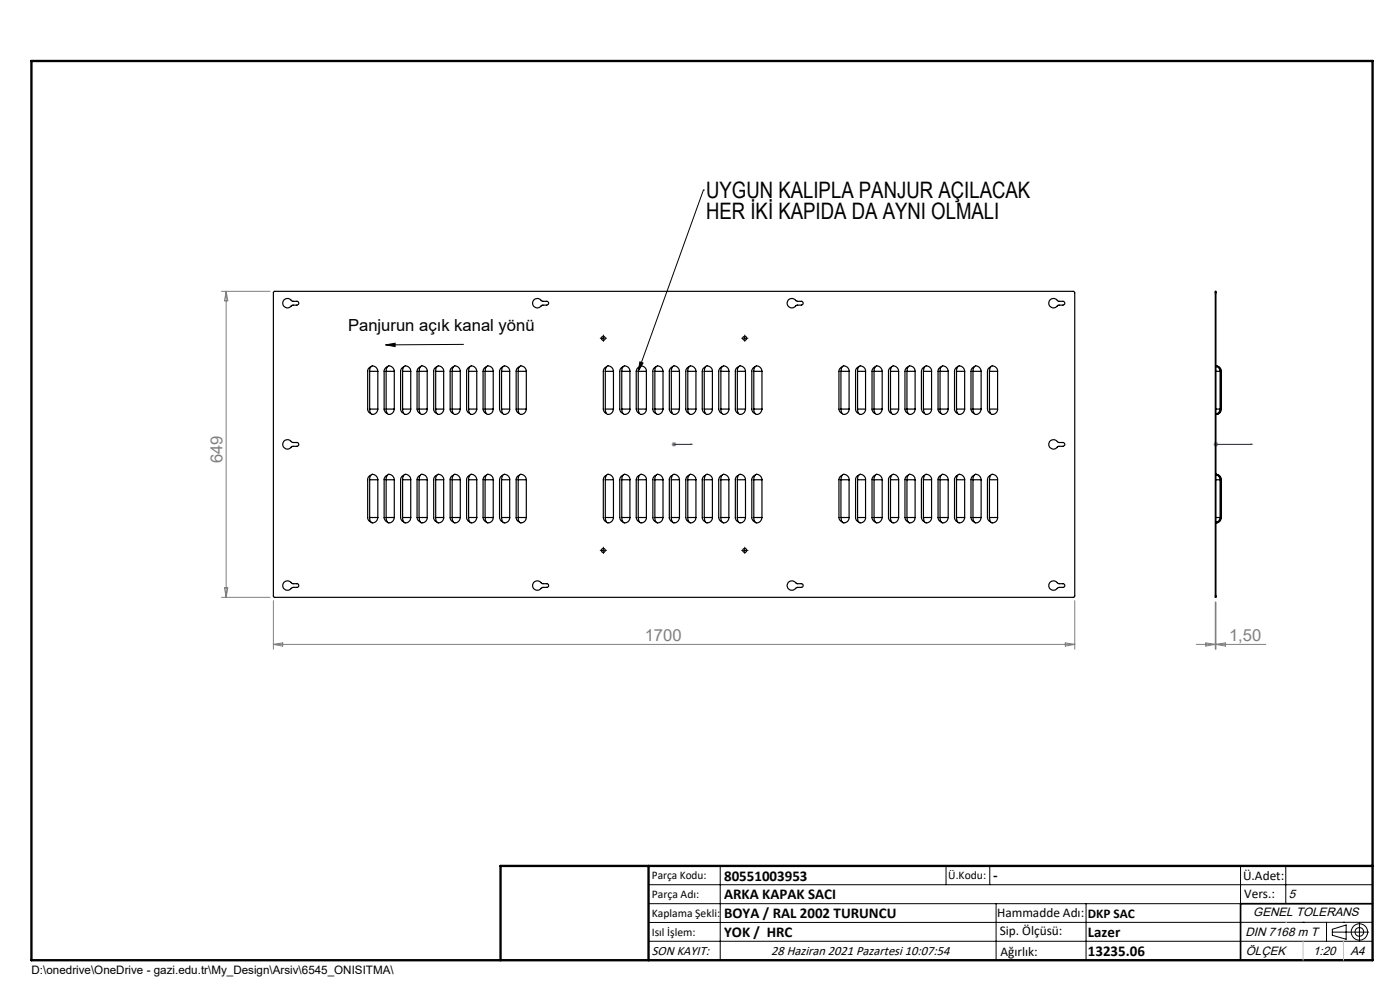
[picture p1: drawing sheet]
<svg xmlns="http://www.w3.org/2000/svg" width="297mm" height="210mm" viewBox="0 0 297 210" stroke-linecap="round" stroke-linejoin="round" font-family="sans-serif">
<g fill="none" stroke="#000" stroke-width=".21">
<path d="M149.2 40.3h.1M149.2 40.3l-13.8 38.5M81.8 73.2l2-.4v.7zM98.1 73.1h.1M98.1 73.1l-16.3 .1M127.7 71.7h.5M128 71.5v.5M135.7 76.8l.7 .2-1 1.8zM157.7 71.7h.5M158 71.5v.5M127.7 116.8h.5M128 116.5v.5"/>
<path d="M157.7 116.8h.5M158 116.5v.5M137.6 187.7h153.6M137.6 191.7h153.6M137.6 199.7h153.6M152.8 183.7v20M200.7 183.7v4M210 183.7v4M211.3 191.7v12M230.4 191.7v12M263.2 183.7v20M272.8 183.7v8"/>
<path d="M276.4 195.6h.1M281.4 195.6v4.1M282.6 197.7h7.8M282.6 197.1l3-.9v3l-3-.8zM285 195.6h.1M288.4 195.8v3.8M291.2 195.6l-153.6 .1"/>
<circle cx="288.4" cy="197.7" r="1.74"/>
<circle cx="288.4" cy="197.7" r=".93"/>
</g>
<path d="M142.9 94.3h.2zM143 94.3h.1M143 94.3h3.8M146.8 94.3h-.4h.4M257.8 94.3h.3zM258 94.3h.1M258 94.3h7.6M265.6 94.3h-.3h.3" fill="none" stroke="#00f" stroke-width=".21"/>
<g fill="none" stroke="#808080" stroke-width=".21">
<path d="M47 61.8h10.3M48 61.8v64.9M48 61.8l.3 2h-.7zM142.5 94.3h1M142.6 93.9l.7 .7M143 93.8v.9M143.3 93.9l-.7 .7M257.5 94.3h.9M257.6 93.9l.7 .7M258 93.8v.9M258.3 93.9l-.7 .7M47 126.7h10.3"/>
<path d="M47.6 124.7h.7l-.3 2zM58 127.4v10.3M58 136.7h170M58 136.7l2-.3v.6zM226 136.4l2 .3-2 .3zM228 127.4v10.3M253.8 136.7h14.7M255.8 136.4l2 .3-2 .3zM257.8 127.7v10M258 127.7v10M258 136.7l2-.3v.6z"/>
</g>
<g fill="none" stroke="#000" stroke-width=".21" stroke-dasharray="15.2 1.3 1.3 1.3">
<path d="M127.5 71.7h-.2M128 71.2v-.1M128 72.2v.2M128.5 71.7h.2M157.5 71.7h-.2M158 71.2v-.1M158 72.2v.2M158.5 71.7h.2M127.5 116.7h-.2M128 116.2v-.1M128 117.2v.2M128.5 116.7h.2"/>
<path d="M157.5 116.7h-.2M158 116.2v-.1M158 117.2v.2M158.5 116.7h.2"/>
</g>
<path d="M106.2 203.7h185" fill="none" stroke="#000" stroke-width=".25"/>
<path d="M291.2 191.7h-28v12" fill="none" stroke="#000" stroke-width=".35"/>
<path d="M6.7 12.9h284.5v190.8h-284.5zM137.6 183.7v20M291.2 183.7h-185v20" fill="none" stroke="#000" stroke-width=".5"/>
<path d="M272.8 195.6h.1M276.4 199.7v4M285 199.7v4" fill="none" stroke="#c0c0c0" stroke-width=".21"/>
<path d="M135.7 76.8l.7 .2-1 1.8zM81.8 73.2l2-.4v.7z" fill="#000"/>
<g fill="#00f">
<path d="M146.4 94.3h.4zM142.9 94.3h.2z"/>
<path d="M257.8 94.3h.3zM265.3 94.3h.3z"/>
</g>
<g fill="none" stroke="#000" stroke-width=".25">
<path d="M58 61.9l.2-.1h169.6l.2 .3v64.4l-.2 .2h-169.7l-.1-.2zM60.3 63.6a1.51 1.51 0 0 1 1.8 .3h.9a.41 .41 0 0 1 .4 .4 .41 .41 0 0 1-.4 .4h-.9a1.33 1.33 0 0 1-2 .2l-.1-.6zM78.4 78.8h1.8M78.4 78.8a.82 .82 0 0 1 .5-1.1 .82 .82 0 0 1 1 .4l.3 .7M78.4 78.8v8M78.7 77.8l-.6 .4-.1 .4v8.4l.3 .5 .4 .2M80.2 78.8v8M81.9 78.8h1.7M81.9 78.8a.79 .79 0 0 1 .2-1 .79 .79 0 0 1 1 0l.4 .5 .1 .5M81.9 78.8v8M82.2 77.8l-.4 .3-.3 .5v8.4l.3 .5 .4 .2M83.6 78.8v8"/>
<path d="M85.4 78.8h1.7M85.4 78.8a.81 .81 0 0 1 .3-1 .81 .81 0 0 1 .9 0l.5 .5v.5M85.4 78.8v8M85.7 77.8l-.5 .4-.2 .6v8l.3 .7 .4 .2M87.1 78.8v8M88.9 78.8h1.7M88.9 78.8a.89 .89 0 0 1 .8-1.2l.6 .4 .3 .8M88.9 78.8v8M89.1 77.8l-.4 .4-.2 .6v8l.2 .5 .4 .4M90.6 78.8v8M92.4 78.8h1.7M92.4 78.8a.82 .82 0 0 1 .5-1.1 .82 .82 0 0 1 1 .4l.2 .7"/>
<path d="M92.4 78.8v8M92.7 77.8l-.6 .4-.1 .4v8.4l.3 .5 .4 .2M94.1 78.8v8M95.9 78.8h1.7M95.9 78.8a.79 .79 0 0 1 .3-1 .79 .79 0 0 1 .9 0l.4 .5 .1 .5M95.9 78.8v8M96.2 77.8l-.6 .4-.1 .4v8.4l.3 .5 .4 .2M97.6 78.8v8M99.4 78.8h1.7M99.4 78.8a.79 .79 0 0 1 .2-1 .79 .79 0 0 1 1 0l.4 .5 .1 .5M99.4 78.8v8M99.7 77.8l-.4 .3-.3 .5v8.4l.3 .5 .4 .2"/>
<path d="M101.1 78.8v8M102.9 78.8h1.7M102.9 78.8a.81 .81 0 0 1 .3-1 .81 .81 0 0 1 .9 0l.5 .5v.5M102.9 78.8v8M103.2 77.8l-.5 .4-.2 .6v8l.3 .7 .4 .2M104.6 78.8v8M106.4 78.8h1.7M106.4 78.8a.89 .89 0 0 1 .8-1.2l.6 .4 .3 .8M106.4 78.8v8M106.6 77.8l-.4 .4-.2 .6v8l.2 .5 .4 .4M108.1 78.8v8M109.9 78.8h1.8"/>
<path d="M109.9 78.8a.82 .82 0 0 1 .5-1.1 .82 .82 0 0 1 1 .4l.3 .7M109.9 78.8v8M110.2 77.8l-.6 .4-.1 .4v8.4l.3 .5 .4 .2M111.7 78.8v8M113.3 63.6a1.2 1.2 0 0 1 1.7 .3h1a.41 .41 0 0 1 .4 .4 .41 .41 0 0 1-.4 .4h-.9a1.3 1.3 0 0 1-2 .2l-.1-.8zM128.4 78.8h1.7M128.4 78.8a.79 .79 0 0 1 .2-1 .79 .79 0 0 1 1 0l.4 .5 .1 .5M128.4 78.8v8M128.7 77.8l-.5 .4-.2 .6v8l.3 .7 .4 .2M130.1 78.8v8M131.9 78.8h1.7M131.9 78.8a.81 .81 0 0 1 .3-1 .81 .81 0 0 1 .9 0l.5 .5v.5"/>
<path d="M131.9 78.8v8M132.2 77.8l-.5 .4-.2 .6v8l.3 .7 .4 .2M133.6 78.8v8M135.4 78.8h1.7M135.4 78.8a.89 .89 0 0 1 .8-1.2l.6 .4 .3 .8M135.4 78.8v8M135.6 77.8l-.5 .4-.1 .6v8l.1 .5 .5 .4M137.1 78.8v8M138.9 78.8h1.8M138.9 78.8a.82 .82 0 0 1 .5-1.1 .82 .82 0 0 1 1 .4l.3 .7M138.9 78.8v8M139.2 77.8l-.6 .4-.1 .4v8.4l.3 .5 .4 .2"/>
<path d="M140.7 78.8v8M142.4 78.8h1.7M142.4 78.8a.79 .79 0 0 1 .2-1 .79 .79 0 0 1 1 0l.4 .5 .1 .5M142.4 78.8v8M142.7 77.8l-.4 .3-.3 .5v8.4l.3 .5 .4 .2M144.1 78.8v8M145.9 78.8h1.7M145.9 78.8a.79 .79 0 0 1 .2-1 .79 .79 0 0 1 1 0l.5 .5v.5M145.9 78.8v8M146.2 77.8l-.5 .4-.2 .6v8l.3 .7 .4 .2M147.6 78.8v8M149.4 78.8h1.7"/>
<path d="M149.4 78.8a.89 .89 0 0 1 .8-1.2l.6 .4 .3 .8M149.4 78.8v8M149.6 77.8l-.4 .4-.2 .6v8l.2 .5 .4 .4M151.1 78.8v8M152.9 78.8h1.7M152.9 78.8a.82 .82 0 0 1 .5-1.1 .82 .82 0 0 1 1 .4l.2 .7M152.9 78.8v8M153.2 77.8l-.6 .4-.1 .6v8l.1 .5 .6 .4M154.6 78.8v8M156.4 78.8h1.8M156.4 78.8a.82 .82 0 0 1 .5-1.1 .82 .82 0 0 1 1 .4l.3 .7M156.4 78.8v8"/>
<path d="M156.7 77.8l-.6 .4-.1 .4v8.4l.3 .5 .4 .2M158.2 78.8v8M159.9 78.8h1.7M159.9 78.8a.79 .79 0 0 1 .2-1 .79 .79 0 0 1 1 0l.4 .5 .1 .5M159.9 78.8v8M160.2 77.8l-.4 .3-.3 .5v8.4l.3 .5 .4 .2M161.6 78.8v8M167.3 63.6a1.51 1.51 0 0 1 1.8 .3h.9a.41 .41 0 0 1 .4 .4 .41 .41 0 0 1-.4 .4h-.9a1.33 1.33 0 0 1-2 .2l-.1-.6zM178.4 78.8h1.7M178.4 78.8a.89 .89 0 0 1 .8-1.2l.6 .4 .3 .8M178.4 78.8v8M178.6 77.8l-.4 .4-.2 .6v8l.2 .5 .4 .4"/>
<path d="M180.1 78.8v8M181.9 78.8h1.7M181.9 78.8a.82 .82 0 0 1 .5-1.1 .82 .82 0 0 1 1 .4l.2 .7M181.9 78.8v8M182.2 77.8l-.6 .4-.1 .4v8.4l.3 .5 .4 .2M183.6 78.8v8M185.4 78.8h1.7M185.4 78.8a.79 .79 0 0 1 .3-1 .79 .79 0 0 1 .9 0l.4 .5 .1 .5M185.4 78.8v8M185.7 77.8l-.4 .3-.3 .5v8.4l.3 .5 .4 .2M187.1 78.8v8M188.9 78.8h1.7"/>
<path d="M188.9 78.8a.79 .79 0 0 1 .2-1 .79 .79 0 0 1 1 0l.4 .5 .1 .5M188.9 78.8v8M189.2 77.8l-.4 .3-.3 .5v8.4l.3 .5 .4 .2M190.6 78.8v8M192.4 78.8h1.7M192.4 78.8a.81 .81 0 0 1 .3-1 .81 .81 0 0 1 .9 0l.5 .5v.5M192.4 78.8v8M192.7 77.8l-.5 .4-.2 .6v8l.3 .7 .4 .2M194.1 78.8v8M195.9 78.8h1.7M195.9 78.8a.89 .89 0 0 1 .8-1.2l.6 .4 .3 .8M195.9 78.8v8"/>
<path d="M196.1 77.8l-.4 .4-.2 .6v8l.2 .5 .4 .4M197.6 78.8v8M199.4 78.8h1.8M199.4 78.8a.82 .82 0 0 1 .5-1.1 .82 .82 0 0 1 1 .4l.3 .7M199.4 78.8v8M199.7 77.8l-.6 .4-.1 .4v8.4l.3 .5 .4 .2M201.2 78.8v8M202.9 78.8h1.7M202.9 78.8a.79 .79 0 0 1 .2-1 .79 .79 0 0 1 1 0l.4 .5 .1 .5M202.9 78.8v8M203.2 77.8l-.4 .3-.3 .5v8.4l.3 .5 .4 .2M204.6 78.8v8"/>
<path d="M206.4 78.8h1.7M206.4 78.8a.79 .79 0 0 1 .2-1 .79 .79 0 0 1 1 0l.4 .5 .1 .5M206.4 78.8v8M206.7 77.8l-.5 .4-.2 .6v8l.3 .7 .4 .2M208.1 78.8v8M209.9 78.8h1.7M209.9 78.8a.89 .89 0 0 1 .8-1.2l.6 .4 .3 .8M209.9 78.8v8M210.1 77.8l-.4 .4-.2 .6v8l.2 .5 .4 .4M211.6 78.8v8M222.8 63.6a1.2 1.2 0 0 1 1.7 .3h1a.41 .41 0 0 1 .4 .4 .41 .41 0 0 1-.4 .4h-.9a1.3 1.3 0 0 1-2 .2l-.1-.8zM257.8 62.1v-.3h.2v.3"/>
<path d="M257.8 62.1h.2M257.8 62.1v64.3M258 77.7a1.04 1.04 0 0 1 .8 1.1M258 78.8h.8M258 62.1v64.3M258.8 78.8v8M258.9 78.8a1.09 1.09 0 0 0-.9-1.2 1.21 1.21 0 0 1 1.1 1.2M258.9 78.8h.2M258.9 78.8v8M259.1 78.8v8M60.3 93.5a1.51 1.51 0 0 1 1.8 .4h.9a.41 .41 0 0 1 .4 .4 .41 .41 0 0 1-.4 .4h-.9a1.33 1.33 0 0 1-2 .1l-.1-.5zM78.4 86.8a.82 .82 0 0 0 .5 1.1 .82 .82 0 0 0 1-.5l.3-.6"/>
<path d="M78.4 86.8h1.8M81.9 86.8a.79 .79 0 0 0 .2 .9 .79 .79 0 0 0 1 0l.3-.3 .2-.6M81.9 86.8h1.7M85.4 86.8a.81 .81 0 0 0 .3 .9 .81 .81 0 0 0 .9 0l.4-.3 .1-.6M85.4 86.8h1.7M88.9 86.8a.89 .89 0 0 0 .8 1.1l.6-.3 .3-.8M88.9 86.8h1.7M92.4 86.8a.82 .82 0 0 0 .5 1.1 .82 .82 0 0 0 1-.5l.2-.6M92.4 86.8h1.7M95.9 86.8h1.7M95.9 86.8a.79 .79 0 0 0 .3 .9 .79 .79 0 0 0 .9 0l.3-.3 .2-.6M99.4 86.8h1.7"/>
<path d="M99.4 86.8a.79 .79 0 0 0 .2 .9 .79 .79 0 0 0 1 0l.3-.3 .2-.6M102.9 86.8h1.7M102.9 86.8a.81 .81 0 0 0 .3 .9 .81 .81 0 0 0 .9 0l.4-.3 .1-.6M106.4 86.8a.89 .89 0 0 0 .8 1.1l.6-.3 .3-.8M106.4 86.8h1.7M109.9 86.8a.82 .82 0 0 0 .5 1.1 .82 .82 0 0 0 1-.5l.3-.6M109.9 86.8h1.8M128.4 86.8a.79 .79 0 0 0 .2 .9 .79 .79 0 0 0 1 0l.3-.3 .2-.6M128.4 86.8h1.7M131.9 86.8a.81 .81 0 0 0 .3 .9 .81 .81 0 0 0 .9 0l.4-.3 .1-.6M131.9 86.8h1.7M135.4 86.8a.89 .89 0 0 0 .8 1.1l.6-.3 .3-.8"/>
<path d="M135.4 86.8h1.7M138.9 86.8a.82 .82 0 0 0 .5 1.1 .82 .82 0 0 0 1-.5l.3-.6M138.9 86.8h1.8M142.4 86.8a.79 .79 0 0 0 .2 .9 .79 .79 0 0 0 1 0l.3-.3 .2-.6M142.4 86.8h1.7M145.9 86.8h1.7M145.9 86.8a.79 .79 0 0 0 .2 .9 .79 .79 0 0 0 1 0l.5-.5v-.4M149.4 86.8a.89 .89 0 0 0 .8 1.1l.6-.3 .3-.8M149.4 86.8h1.7M152.9 86.8a.82 .82 0 0 0 .5 1.1 .82 .82 0 0 0 1-.5l.2-.6M152.9 86.8h1.7M156.4 86.8a.82 .82 0 0 0 .5 1.1 .82 .82 0 0 0 1-.5l.3-.6"/>
<path d="M156.4 86.8h1.8M159.9 86.8h1.7M159.9 86.8a.79 .79 0 0 0 .2 .9 .79 .79 0 0 0 1 0l.3-.3 .2-.6M178.4 86.8a.89 .89 0 0 0 .8 1.1l.6-.3 .3-.8M178.4 86.8h1.7M181.9 86.8a.82 .82 0 0 0 .5 1.1 .82 .82 0 0 0 1-.5l.2-.6M181.9 86.8h1.7M185.4 86.8a.79 .79 0 0 0 .3 .9 .79 .79 0 0 0 .9 0l.3-.3 .2-.6M185.4 86.8h1.7M188.9 86.8a.79 .79 0 0 0 .2 .9 .79 .79 0 0 0 1 0l.3-.3 .2-.6M188.9 86.8h1.7M192.4 86.8a.81 .81 0 0 0 .3 .9 .81 .81 0 0 0 .9 0l.4-.3 .1-.6"/>
<path d="M192.4 86.8h1.7M195.9 86.8a.89 .89 0 0 0 .8 1.1l.6-.3 .3-.8M195.9 86.8h1.7M199.4 86.8a.82 .82 0 0 0 .5 1.1 .82 .82 0 0 0 1-.5l.3-.6M199.4 86.8h1.8M202.9 86.8a.79 .79 0 0 0 .2 .9 .79 .79 0 0 0 1 0l.3-.3 .2-.6M202.9 86.8h1.7M206.4 86.8a.79 .79 0 0 0 .2 .9 .79 .79 0 0 0 1 0l.3-.3 .2-.6M206.4 86.8h1.7M209.9 86.8h1.7M209.9 86.8a.89 .89 0 0 0 .8 1.1l.6-.3 .3-.8M222.8 93.5a1.2 1.2 0 0 1 1.7 .3l1 .1a.41 .41 0 0 1 .4 .4 .41 .41 0 0 1-.4 .4h-.9a1.3 1.3 0 0 1-2 .1l-.1-.7z"/>
<path d="M258 86.8h.8M258.8 86.8a.97 .97 0 0 1-.8 1M258.9 86.8a1.03 1.03 0 0 1-.9 1.1 1.14 1.14 0 0 0 1.1-1.1M258.9 86.8h.2M78.4 109.8a.82 .82 0 0 0 .5 1.1 .82 .82 0 0 0 1-.5l.3-.6M78.4 109.8h1.8M78.4 101.8h1.8M78.4 101.8a.82 .82 0 0 1 .5-1.1 .82 .82 0 0 1 1 .4l.3 .7M78.4 101.8v8M78.7 100.8l-.6 .4-.1 .4v8.4l.3 .5 .4 .2M80.2 101.8v8M81.9 101.8h1.7"/>
<path d="M81.9 109.8h1.7M81.9 109.8a.79 .79 0 0 0 .2 .9 .79 .79 0 0 0 1 0l.3-.3 .2-.6M81.9 101.8a.79 .79 0 0 1 .2-1 .79 .79 0 0 1 1 0l.4 .5 .1 .5M81.9 101.8v8M82.2 100.8l-.4 .3-.3 .5v8.4l.3 .5 .4 .2M83.6 101.8v8M85.4 109.8a.81 .81 0 0 0 .3 .9 .81 .81 0 0 0 .9 0l.4-.3 .1-.6M85.4 109.8h1.7M85.4 101.8h1.7M85.4 101.8a.81 .81 0 0 1 .3-1 .81 .81 0 0 1 .9 0l.5 .5v.5M85.4 101.8v8M85.7 100.8l-.5 .4-.2 .6v8l.3 .7 .4 .2"/>
<path d="M87.1 101.8v8M88.9 109.8a.89 .89 0 0 0 .8 1.1l.6-.3 .3-.8M88.9 109.8h1.7M88.9 101.8h1.7M88.9 101.8a.89 .89 0 0 1 .8-1.2l.6 .4 .3 .8M88.9 101.8v8M89.1 100.8l-.4 .4-.2 .6v8l.2 .5 .4 .4M90.6 101.8v8M92.4 109.8a.82 .82 0 0 0 .5 1.1 .82 .82 0 0 0 1-.5l.2-.6M92.4 109.8h1.7M92.4 101.8a.82 .82 0 0 1 .5-1.1 .82 .82 0 0 1 1 .4l.2 .7M92.4 101.8h1.7"/>
<path d="M92.4 101.8v8M92.7 100.8l-.6 .4-.1 .4v8.4l.3 .5 .4 .2M94.1 101.8v8M95.9 109.8a.79 .79 0 0 0 .3 .9 .79 .79 0 0 0 .9 0l.3-.3 .2-.6M95.9 109.8h1.7M95.9 101.8h1.7M95.9 101.8a.79 .79 0 0 1 .3-1 .79 .79 0 0 1 .9 0l.4 .5 .1 .5M95.9 101.8v8M96.2 100.8l-.6 .4-.1 .4v8.4l.3 .5 .4 .2M97.6 101.8v8M99.4 109.8a.79 .79 0 0 0 .2 .9 .79 .79 0 0 0 1 0l.3-.3 .2-.6M99.4 109.8h1.7"/>
<path d="M99.4 101.8h1.7M99.4 101.8a.79 .79 0 0 1 .2-1 .79 .79 0 0 1 1 0l.4 .5 .1 .5M99.4 101.8v8M99.7 100.8l-.4 .3-.3 .5v8.4l.3 .5 .4 .2M101.1 101.8v8M102.9 109.8a.81 .81 0 0 0 .3 .9 .81 .81 0 0 0 .9 0l.4-.3 .1-.6M102.9 109.8h1.7M102.9 101.8h1.7M102.9 101.8a.81 .81 0 0 1 .3-1 .81 .81 0 0 1 .9 0l.5 .5v.5M102.9 101.8v8M103.2 100.8l-.5 .4-.2 .6v8l.3 .7 .4 .2M104.6 101.8v8"/>
<path d="M106.4 109.8a.89 .89 0 0 0 .8 1.1l.6-.3 .3-.8M106.4 109.8h1.7M106.4 101.8h1.7M106.4 101.8a.89 .89 0 0 1 .8-1.2l.6 .4 .3 .8M106.4 101.8v8M106.6 100.8l-.4 .4-.2 .6v8l.2 .5 .4 .4M108.1 101.8v8M109.9 101.8a.82 .82 0 0 1 .5-1.1 .82 .82 0 0 1 1 .4l.3 .7M109.9 101.8h1.8M109.9 109.8h1.8M109.9 109.8a.82 .82 0 0 0 .5 1.1 .82 .82 0 0 0 1-.5l.3-.6M109.9 101.8v8"/>
<path d="M110.2 100.8l-.6 .4-.1 .4v8.4l.3 .5 .4 .2M111.7 101.8v8M128.4 101.8a.79 .79 0 0 1 .2-1 .79 .79 0 0 1 1 0l.4 .5 .1 .5M128.4 101.8h1.7M128.4 109.8a.79 .79 0 0 0 .2 .9 .79 .79 0 0 0 1 0l.3-.3 .2-.6M128.4 109.8h1.7M128.4 101.8v8M128.7 100.8l-.5 .4-.2 .6v8l.3 .7 .4 .2M130.1 101.8v8M131.9 101.8h1.7M131.9 109.8h1.7M131.9 101.8a.81 .81 0 0 1 .3-1 .81 .81 0 0 1 .9 0l.5 .5v.5"/>
<path d="M131.9 109.8a.81 .81 0 0 0 .3 .9 .81 .81 0 0 0 .9 0l.4-.3 .1-.6M131.9 101.8v8M132.2 100.8l-.5 .4-.2 .6v8l.3 .7 .4 .2M133.6 101.8v8M135.4 101.8h1.7M135.4 109.8h1.7M135.4 101.8a.89 .89 0 0 1 .8-1.2l.6 .4 .3 .8M135.4 109.8a.89 .89 0 0 0 .8 1.1l.6-.3 .3-.8M135.4 101.8v8M135.6 100.8l-.5 .4-.1 .6v8l.1 .5 .5 .4M137.1 101.8v8M138.9 101.8h1.8"/>
<path d="M138.9 109.8h1.8M138.9 101.8a.82 .82 0 0 1 .5-1.1 .82 .82 0 0 1 1 .4l.3 .7M138.9 109.8a.82 .82 0 0 0 .5 1.1 .82 .82 0 0 0 1-.5l.3-.6M138.9 101.8v8M139.2 100.8l-.6 .4-.1 .4v8.4l.3 .5 .4 .2M140.7 101.8v8M142.4 101.8h1.7M142.4 109.8h1.7M142.4 101.8a.79 .79 0 0 1 .2-1 .79 .79 0 0 1 1 0l.4 .5 .1 .5M142.4 109.8a.79 .79 0 0 0 .2 .9 .79 .79 0 0 0 1 0l.3-.3 .2-.6M142.4 101.8v8M142.7 100.8l-.4 .3-.3 .5v8.4l.3 .5 .4 .2"/>
<path d="M144.1 101.8v8M145.9 101.8a.79 .79 0 0 1 .2-1 .79 .79 0 0 1 1 0l.5 .5v.5M145.9 101.8h1.7M145.9 109.8h1.7M145.9 109.8a.79 .79 0 0 0 .2 .9 .79 .79 0 0 0 1 0l.5-.5v-.4M145.9 101.8v8M146.2 100.8l-.5 .4-.2 .6v8l.3 .7 .4 .2M147.6 101.8v8M149.4 101.8a.89 .89 0 0 1 .8-1.2l.6 .4 .3 .8M149.4 101.8h1.7M149.4 109.8h1.7M149.4 109.8a.89 .89 0 0 0 .8 1.1l.6-.3 .3-.8"/>
<path d="M149.4 101.8v8M149.6 100.8l-.4 .4-.2 .6v8l.2 .5 .4 .4M151.1 101.8v8M152.9 101.8a.82 .82 0 0 1 .5-1.1 .82 .82 0 0 1 1 .4l.2 .7M152.9 101.8h1.7M152.9 109.8a.82 .82 0 0 0 .5 1.1 .82 .82 0 0 0 1-.5l.2-.6M152.9 109.8h1.7M152.9 101.8v8M153.2 100.8l-.6 .4-.1 .6v8l.1 .5 .6 .4M154.6 101.8v8M156.4 101.8a.82 .82 0 0 1 .5-1.1 .82 .82 0 0 1 1 .4l.3 .7M156.4 101.8h1.8"/>
<path d="M156.4 109.8a.82 .82 0 0 0 .5 1.1 .82 .82 0 0 0 1-.5l.3-.6M156.4 109.8h1.8M156.4 101.8v8M156.7 100.8l-.6 .4-.1 .4v8.4l.3 .5 .4 .2M158.2 101.8v8M159.9 101.8a.79 .79 0 0 1 .2-1 .79 .79 0 0 1 1 0l.4 .5 .1 .5M159.9 101.8h1.7M159.9 109.8h1.7M159.9 109.8a.79 .79 0 0 0 .2 .9 .79 .79 0 0 0 1 0l.3-.3 .2-.6M159.9 101.8v8M160.2 100.8l-.4 .3-.3 .5v8.4l.3 .5 .4 .2M161.6 101.8v8"/>
<path d="M178.4 101.8a.89 .89 0 0 1 .8-1.2l.6 .4 .3 .8M178.4 101.8h1.7M178.4 109.8h1.7M178.4 109.8a.89 .89 0 0 0 .8 1.1l.6-.3 .3-.8M178.4 101.8v8M178.6 100.8l-.4 .4-.2 .6v8l.2 .5 .4 .4M180.1 101.8v8M181.9 101.8a.82 .82 0 0 1 .5-1.1 .82 .82 0 0 1 1 .4l.2 .7M181.9 101.8h1.7M181.9 109.8a.82 .82 0 0 0 .5 1.1 .82 .82 0 0 0 1-.5l.2-.6M181.9 109.8h1.7M181.9 101.8v8"/>
<path d="M182.2 100.8l-.6 .4-.1 .4v8.4l.3 .5 .4 .2M183.6 101.8v8M185.4 101.8a.79 .79 0 0 1 .3-1 .79 .79 0 0 1 .9 0l.4 .5 .1 .5M185.4 101.8h1.7M185.4 109.8a.79 .79 0 0 0 .3 .9 .79 .79 0 0 0 .9 0l.3-.3 .2-.6M185.4 109.8h1.7M185.4 101.8v8M185.7 100.8l-.4 .3-.3 .5v8.4l.3 .5 .4 .2M187.1 101.8v8M188.9 101.8a.79 .79 0 0 1 .2-1 .79 .79 0 0 1 1 0l.4 .5 .1 .5M188.9 101.8h1.7M188.9 109.8a.79 .79 0 0 0 .2 .9 .79 .79 0 0 0 1 0l.3-.3 .2-.6"/>
<path d="M188.9 109.8h1.7M188.9 101.8v8M189.2 100.8l-.4 .3-.3 .5v8.4l.3 .5 .4 .2M190.6 101.8v8M192.4 101.8a.81 .81 0 0 1 .3-1 .81 .81 0 0 1 .9 0l.5 .5v.5M192.4 101.8h1.7M192.4 109.8h1.7M192.4 109.8a.81 .81 0 0 0 .3 .9 .81 .81 0 0 0 .9 0l.4-.3 .1-.6M192.4 101.8v8M192.7 100.8l-.5 .4-.2 .6v8l.3 .7 .4 .2M194.1 101.8v8M195.9 101.8a.89 .89 0 0 1 .8-1.2l.6 .4 .3 .8"/>
<path d="M195.9 101.8h1.7M195.9 109.8h1.7M195.9 109.8a.89 .89 0 0 0 .8 1.1l.6-.3 .3-.8M195.9 101.8v8M196.1 100.8l-.4 .4-.2 .6v8l.2 .5 .4 .4M197.6 101.8v8M199.4 101.8a.82 .82 0 0 1 .5-1.1 .82 .82 0 0 1 1 .4l.3 .7M199.4 101.8h1.8M199.4 109.8h1.8M199.4 109.8a.82 .82 0 0 0 .5 1.1 .82 .82 0 0 0 1-.5l.3-.6M199.4 101.8v8M199.7 100.8l-.6 .4-.1 .4v8.4l.3 .5 .4 .2"/>
<path d="M201.2 101.8v8M202.9 101.8a.79 .79 0 0 1 .2-1 .79 .79 0 0 1 1 0l.4 .5 .1 .5M202.9 101.8h1.7M202.9 109.8h1.7M202.9 109.8a.79 .79 0 0 0 .2 .9 .79 .79 0 0 0 1 0l.3-.3 .2-.6M202.9 101.8v8M203.2 100.8l-.4 .3-.3 .5v8.4l.3 .5 .4 .2M204.6 101.8v8M206.4 109.8a.79 .79 0 0 0 .2 .9 .79 .79 0 0 0 1 0l.3-.3 .2-.6M206.4 109.8h1.7M206.4 101.8a.79 .79 0 0 1 .2-1 .79 .79 0 0 1 1 0l.4 .5 .1 .5M206.4 101.8h1.7"/>
<path d="M206.4 101.8v8M206.7 100.8l-.5 .4-.2 .6v8l.3 .7 .4 .2M208.1 101.8v8M209.9 101.8a.89 .89 0 0 1 .8-1.2l.6 .4 .3 .8M209.9 101.8h1.7M209.9 109.8a.89 .89 0 0 0 .8 1.1l.6-.3 .3-.8M209.9 109.8h1.7M209.9 101.8v8M210.1 100.8l-.4 .4-.2 .6v8l.2 .5 .4 .4M211.6 101.8v8M258 100.7a1.04 1.04 0 0 1 .8 1.1M258 109.8h.8"/>
<path d="M258 101.8h.8M258.8 109.8a.97 .97 0 0 1-.8 1M258.8 101.8v8M258.9 109.8a1.03 1.03 0 0 1-.9 1.1 1.14 1.14 0 0 0 1.1-1.1M258.9 101.8a1.09 1.09 0 0 0-.9-1.2 1.21 1.21 0 0 1 1.1 1.2M258.9 109.8h.2M258.9 101.8h.2M258.9 101.8v8M259.1 101.8v8M60.3 123.5a1.51 1.51 0 0 1 1.8 .3h.9a.39 .39 0 0 1 .4 .4 .39 .39 0 0 1-.4 .4h-.9a1.33 1.33 0 0 1-2 .2l-.1-.6zM113.3 123.5a1.2 1.2 0 0 1 1.7 .3h1a.39 .39 0 0 1 .4 .4 .39 .39 0 0 1-.4 .4h-.9a1.24 1.24 0 0 1-2 0l-.1-.6zM167.3 123.5a1.51 1.51 0 0 1 1.8 .3h.9a.39 .39 0 0 1 .4 .4 .39 .39 0 0 1-.4 .4h-.9a1.33 1.33 0 0 1-2 .2l-.1-.6z"/>
<path d="M222.8 123.5a1.2 1.2 0 0 1 1.7 .3h1a.39 .39 0 0 1 .4 .4 .39 .39 0 0 1-.4 .4h-.9a1.24 1.24 0 0 1-2 0l-.1-.6zM257.8 126.4v.3h.2v-.3M257.8 126.4h.2"/>
<circle cx="128" cy="71.8" r=".42"/>
<circle cx="158" cy="71.7" r=".43"/>
<circle cx="128" cy="116.8" r=".42"/>
<circle cx="158" cy="116.8" r=".43"/>
</g>
<g font-size="4.8">
<text x="149.8" y="41.9">UYGUN KALIPLA PANJUR AÇILACAK</text>
<text x="149.8" y="46.4">HER İKİ KAPIDA DA AYNI OLMALI</text>
</g>
<text font-size="3.5" x="73.8" y="70.2">Panjurun açık kanal yönü</text>
<g font-size="3.5" fill="#808080">
<text x="47.2" y="98.3" transform="rotate(-90 47.2 98.3)">649</text>
<text x="136.8" y="135.9">1700</text>
<text x="260.7" y="135.9">1,50</text>
</g>
<g font-size="3.2">
<text x="153.6" y="186.8">80551003953</text>
<text x="153.6" y="190.8">ARKA KAPAK SACI</text>
<text x="210.7" y="186.6">-</text>
<text x="153.6" y="194.8">BOYA / RAL 2002 TURUNCU</text>
<text x="153.6" y="198.8">YOK / HRC</text>
<text x="230.8" y="198.7">Lazer</text>
<text x="230.8" y="202.8">13235.06</text>
</g>
<g font-size="2.8">
<text x="263.7" y="186.7">Ü.Adet:</text>
<text x="263.9" y="190.5">Vers.:</text>
<text x="211.5" y="194.5">Hammadde Adı:</text>
<text x="230.8" y="194.7">DKP SAC</text>
<text x="138.3" y="202.6">SON KAYIT:</text>
<text x="163.6" y="202.6">28 Haziran 2021 Pazartesi 10:07:54</text>
<text x="212.1" y="198.4">Sip. Ölçüsü:</text>
<text x="212.2" y="202.7">Ağırlık:</text>
</g>
<g font-size="2.6">
<text x="273.4" y="190.4">5</text>
<text x="265.9" y="194.4">GENEL TOLERANS</text>
<text x="264.2" y="198.5">DIN 7168 m T</text>
<text x="264.3" y="202.6">ÖLÇEK</text>
<text x="278.5" y="202.6">1:20</text>
<text x="286.5" y="202.6">A4</text>
</g>
<g font-size="2.5">
<text x="138.3" y="186.4">Parça Kodu:</text>
<text x="138.3" y="190.5">Parça Adı:</text>
<text x="201.2" y="186.5">Ü.Kodu:</text>
<text x="138.3" y="194.5">Kaplama Şekli:</text>
<text x="138.3" y="198.6">Isıl İşlem:</text>
<text x="6.7" y="206.7">D:\onedrive\OneDrive - gazi.edu.tr\My_Design\Arsiv\6545_ONISITMA\</text>
</g>
</svg>
